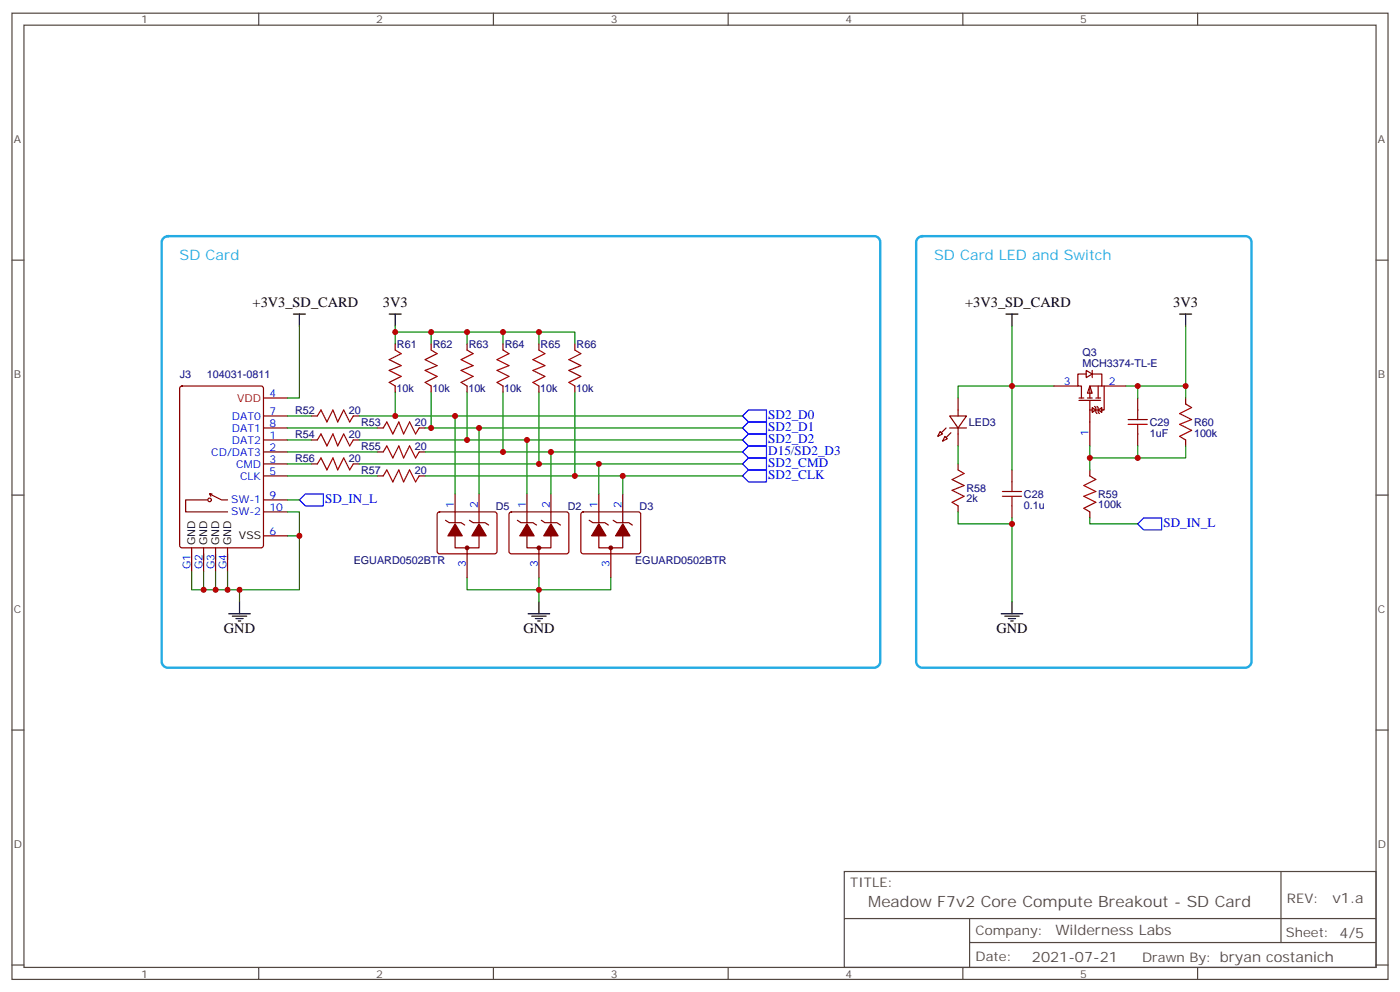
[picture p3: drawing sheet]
<svg xmlns="http://www.w3.org/2000/svg" width="412mm" height="292mm" viewBox="0 0 412 292" stroke-linecap="round" stroke-linejoin="round" font-family="sans-serif">
<g fill="none" stroke="#524740" stroke-width=".35">
<path d="M3.5 3.9h405.4v284.3h-405.4zM7.1 7.4h398.2v277.3h-398.2zM76.2 3.9v3.5M145.3 3.9v3.5M214.5 3.9v3.5M283.6 3.9v3.5M352.8 3.9v3.5M3.5 76.6h3.6M405.3 76.6h3.6M3.5 145.7h3.6M405.3 145.7h3.6M3.5 214.8h3.6"/>
<path d="M405.3 214.8h3.6M248.7 256.5h156.6v28.2h-156.6zM377.3 256.5v20.9M248.7 270.3h156.5M285.6 277.4h119.6M285.6 270.3v14.1M3.5 284h3.6M76.2 284.7v3.5M145.3 284.7v3.5M214.5 284.7v3.5M283.6 284.7v3.5M352.8 284.7v3.5"/>
<path d="M405.3 284h3.6"/>
</g>
<g fill="none" stroke="#000" stroke-width=".35">
<path d="M86.4 92.4h3.6M88.2 92.4v3.6M114.7 92.4h3.5M116.4 92.4v3.6M296.3 92.4h3.6M298.1 92.4v3.6M347.5 92.4h3.5M349.2 92.4v3.6M70.6 177.1v3.5M158.7 177.1v3.5M298.1 177.1v3.5M67.4 180.6h6.3"/>
<path d="M68.4 181.3h4.3M69.5 182h2.1M70.2 182.7h.7M155.6 180.6h6.3M156.6 181.3h4.3M157.7 182h2.1M158.4 182.7h.7M294.9 180.6h6.4M296 181.3h4.2M297 182h2.2M297.7 182.7h.7"/>
</g>
<g fill="none" stroke="#008700" stroke-width=".35">
<path d="M88.2 96v21.1h-3.5M116.4 96v1.7h52.9v3.5M116.4 97.7v3.5M127 97.7v3.5M137.6 97.7v3.5M148.2 97.7v3.5M158.7 97.7v3.5M298.1 96v42.3M349.2 96v17.6h-17.6M116.4 115.4v7M127 115.4v10.5M137.6 115.4v14.1"/>
<path d="M148.2 115.4v17.6M158.7 115.4v21.1M169.3 115.4v24.7M310.4 113.6h-28.2v3.5M335.1 113.6v3.5M349.2 113.6v3.5M84.7 122.4h7M84.7 125.9h26.4M84.7 129.5h7M84.7 133h26.4M84.7 136.5h7M105.8 122.4h112.9"/>
<path d="M105.8 129.5h112.9M105.8 136.5h112.9M125.2 125.9h93.5M125.2 133h93.5M282.2 131.2v5.3M335.1 131.2v3.6M349.2 131.2v3.6h-28.2v3.5M84.7 157.7h3.5v15.9h-17.6v3.5M84.7 150.6h3.5v7.1M84.7 147.1h3.5M84.7 140.1h26.4M125.2 140.1h93.5"/>
<path d="M282.2 150.6v3.6h15.9M298.1 152.4v24.7M321 152.4v1.8h14.1M56.4 168.3v5.3h14.2M60 163v1.7M60 168.3v5.3M63.5 163v1.7M63.5 168.3v5.3M67 163v1.7M67 168.3v5.3M137.6 170v3.6h21.1v3.5"/>
</g>
<path d="M218.7 122.4l1.8-1.8h5.3v3.6h-5.3zM218.7 125.9l1.8-1.7h5.3v3.5h-5.3zM218.7 129.5l1.8-1.8h5.3v3.5h-5.3zM218.7 136.5l1.8-1.7h5.3v3.5h-5.3zM88.2 147.1l1.8-1.8h5.2v3.6h-5.2zM218.7 140.1l1.8-1.8h5.3v3.5h-5.3zM335.1 154.2l1.8-1.8h5.3v3.5h-5.3z" fill="none" stroke="#00f" stroke-width=".35"/>
<g fill="none" stroke="#a10000" stroke-width=".35">
<path d="M349.2 118.9l1.8 1-3.5 1.8 3.5 1.8-3.5 1.4 3.5 1.7-3.5 1.8 1.7 1.1M93.5 122.4l1-1.8 1.8 3.6 1.8-3.6 1.4 3.6 1.7-3.6 1.8 3.6 1.1-1.8M93.5 129.5l1-1.8 1.8 3.5 1.8-3.5 1.4 3.5 1.7-3.5 1.8 3.5 1.1-1.7M93.5 136.5l1-1.7 1.8 3.5 1.8-3.5 1.4 3.5 1.7-3.5 1.8 3.5 1.1-1.8M112.9 125.9l1-1.7 1.8 3.5 1.8-3.5 1.4 3.5 1.7-3.5 1.8 3.5 1.1-1.8M112.9 133l1-1.8 1.8 3.6 1.8-3.6 1.4 3.6 1.7-3.6 1.8 3.6 1.1-1.8M282.2 138.3l1.8 1-3.5 1.8 3.5 1.8-3.5 1.4 3.5 1.7-3.5 1.8 1.7 1.1M332.3 124.9h5.7M332.3 123.5h5.7M335.1 120.6v2.9M335.1 124.9v2.8M112.9 140.1l1-1.8 1.8 3.5 1.8-3.5 1.4 3.5 1.7-3.5 1.8 3.5 1.1-1.7"/>
<path d="M295.3 146h5.6M295.3 144.6h5.6M298.1 141.8v2.8M298.1 146v2.9M321 140.1l1.8 1-3.5 1.8 3.5 1.7-3.5 1.4 3.5 1.8-3.5 1.8 1.7 1"/>
</g>
<g fill="none" stroke="#870000" stroke-width=".35">
<path d="M53.2 113.8l.4-.2h23.3l.7 .4v46.5l-.5 .7h-23.5l-.6-.4-.1-46.5zM77.6 117.1h7.1M282.2 117.1v5.3M335.1 117.1v3.5M349.2 117.1v1.8M77.6 122.4h7.1M77.6 125.9h7.1M77.6 129.5h7.1M77.6 133h7.1M77.6 136.5h7.1M91.7 122.4h1.8M91.7 129.5h1.8"/>
<path d="M91.7 136.5h1.8M104.1 122.4h1.7M104.1 129.5h1.7M104.1 136.5h1.7M111.1 125.9h1.8M111.1 133h1.8M123.5 125.9h1.7M123.5 133h1.7M276.9 127l.7 .7-1.4 .7zM278.3 128.4l.7 .7-1.4 .7zM279.8 122.4h4.9l-2.5 3.5zM279.8 125.9h4.9"/>
<path d="M282.2 125.9v5.3M282.2 136.5v1.8M298.1 138.3v3.5M321 138.3v1.8M335.1 127.7v3.5M349.2 129.5v1.7M61 147.1h-6.3v3.5h12.3M61.7 145.3l.4 .7M62.4 145.3h-.7l3.6 1.8h1.7M77.6 140.1h7.1M77.6 157.7h7.1M77.6 147.1h7.1"/>
<path d="M77.6 150.6h7.1M111.1 140.1h1.8M123.5 140.1h1.7M282.2 148.9v1.7M298.1 148.9v3.5M321 150.6v1.8M56.4 161.2v7.1M60 161.2v7.1M63.5 161.2v7.1M67 161.2v7.1"/>
<circle cx="61.7" cy="147.1" r=".53"/>
</g>
<g fill="#870000" stroke="#870000" stroke-width=".35">
<path d="M278.7 128.8l1.4-1.4z"/>
<path d="M278.7 125.9l-1.4 1.5z"/>
</g>
<g fill="#fff" stroke="#870000" stroke-width=".35">
<path d="M321 113.6l.7 2.1h-1.4z"/>
<path d="M320 109l1.7 1.1-1.7 1z"/>
<path d="M321.7 119.9l1.1 .7-1.1 .8z"/>
<path d="M323.5 120.6l1.1-.7v1.5z"/>
</g>
<g fill="none" stroke="#870000" stroke-width=".35">
<path d="M116.4 101.2v1.8M116.4 113.6v1.8M127 101.2v1.8M127 113.6v1.8M137.6 101.2v1.8M137.6 113.6v1.8M148.2 101.2v1.8M148.2 113.6v1.8M158.7 101.2v1.8M158.7 113.6v1.8M169.3 101.2v1.8M169.3 113.6v1.8"/>
<path d="M310.4 113.6h7.1M317.9 117.8h6.3M317.9 117.1h1.4M320 110.1h-2.5v3.5h1.1v3.5M320.3 117.1h1.4M321 117.8v13.4M321.7 110.1h2.9v3.5h-3.6v3.5M321.7 109v2.1M322.4 119.6l.4 .3v1.5l.3 .3M322.8 117.1h1.4M323.1 119.6l.4 .3v1.5l.3 .3M323.5 113.6v3.5"/>
<path d="M324.6 113.6h7M325.3 113.6v7h-1.1M321 120.6h1.1M322.8 120.6h.7M324.6 120.6h.3M129 150.8l.5-.2h16.2l.5 .2 .2 .5-.1 11.3-.6 .4-16.5-.1-.4-.6v-11zM131.2 153.1l1.1 .7h3.5l1.1 .7M134.1 157.7v3.5h7v-3.5M134.1 145.3v8.5M138.3 153.1l1 .7h3.6l1 .7M141.1 145.3v8.5M150.2 150.8l.4-.2h16.3l.5 .2 .2 .5-.1 11.3-.6 .4-16.5-.1-.5-.6v-11z"/>
<path d="M152.4 153.1l1.1 .7h3.5l1 .7M155.2 157.7v3.5h7.1v-3.5M155.2 145.3v8.5M159.5 153.1l1 .7h3.5l1.1 .7M162.3 145.3v8.5M171.3 150.8l.5-.2h16.2l.5 .2 .2 .5v11.3l-.7 .4-16.5-.1-.4-.6v-11zM173.6 153.1l1 .7h3.6l1 .7M176.4 157.7v3.5h7v-3.5M176.4 145.3v8.5M180.6 153.1l1.1 .7h3.5l1.1 .7M183.4 145.3v8.5M137.6 161.2v8.8"/>
<path d="M158.7 161.2v8.8M179.9 161.2v8.8"/>
</g>
<path d="M134.1 122.4v22.9M141.1 125.9v19.4M155.2 129.5v15.8M162.3 133v12.3M176.4 136.5v8.8M321 131.2v3.6M183.4 140.1v5.2M158.7 170v3.6h21.2v-3.6" fill="none" stroke="#008700" stroke-width=".35"/>
<g fill="#870000" stroke="#870000" stroke-width=".35">
<path d="M134.1 154.2l2.1 3.5h-4.3z"/>
<path d="M141.1 154.2l2.1 3.5h-4.2z"/>
<path d="M155.2 154.2l2.1 3.5h-4.2z"/>
<path d="M162.3 154.2l2.1 3.5h-4.2z"/>
<path d="M176.4 154.2l2.1 3.5h-4.2z"/>
<path d="M183.4 154.2l2.2 3.5h-4.3z"/>
<circle cx="137.6" cy="161.2" r=".53"/>
<circle cx="158.7" cy="161.2" r=".53"/>
<circle cx="179.9" cy="161.2" r=".53"/>
</g>
<path d="M48.2 70l1.2-.5h208.1a1.76 1.76 0 0 1 1.8 1.8v123.4a1.89 1.89 0 0 1-1.8 1.8h-208.1a1.89 1.89 0 0 1-1.8-1.8v-123.4zM270.5 70l1.1-.5h95.3a1.76 1.76 0 0 1 1.8 1.8v123.4a1.89 1.89 0 0 1-1.8 1.8h-95.3a1.89 1.89 0 0 1-1.7-1.8v-123.4z" fill="none" stroke="#24abe3" stroke-width=".71"/>
<path d="M218.7 133l1.8-1.8h5.3v3.6h-5.3z" fill="none" stroke="#00f" stroke-width=".35"/>
<path d="M116.4 103l1.8 1.1-3.5 1.7 3.5 1.8-3.5 1.4 3.5 1.8-3.5 1.7 1.7 1.1M127 103l1.8 1.1-3.6 1.7 3.6 1.8-3.6 1.4 3.6 1.8-3.6 1.7 1.8 1.1M137.6 103l1.7 1.1-3.5 1.7 3.5 1.8-3.5 1.4 3.5 1.8-3.5 1.7 1.8 1.1M148.2 103l1.7 1.1-3.5 1.7 3.5 1.8-3.5 1.4 3.5 1.8-3.5 1.7 1.8 1.1M158.7 103l1.8 1.1-3.5 1.7 3.5 1.8-3.5 1.4 3.5 1.8-3.5 1.7 1.7 1.1M169.3 103l1.8 1.1-3.5 1.7 3.5 1.8-3.5 1.4 3.5 1.8-3.5 1.7 1.7 1.1" fill="none" stroke="#a10000" stroke-width=".35"/>
<g fill="#c00">
<circle cx="88.2" cy="157.7" r=".88"/>
<circle cx="70.6" cy="173.6" r=".88"/>
<circle cx="60" cy="173.6" r=".88"/>
<circle cx="63.5" cy="173.6" r=".88"/>
<circle cx="67" cy="173.6" r=".88"/>
<circle cx="349.3" cy="113.6" r=".88"/>
<circle cx="335.1" cy="113.6" r=".88"/>
<circle cx="335.1" cy="134.8" r=".88"/>
<circle cx="298.1" cy="113.6" r=".88"/>
<circle cx="298.1" cy="154.2" r=".88"/>
<circle cx="116.4" cy="122.4" r=".88"/>
<circle cx="127" cy="125.9" r=".88"/>
<circle cx="137.6" cy="129.5" r=".88"/>
<circle cx="148.2" cy="133" r=".88"/>
<circle cx="158.8" cy="136.5" r=".88"/>
<circle cx="169.3" cy="140.1" r=".88"/>
<circle cx="116.4" cy="97.7" r=".88"/>
<circle cx="127" cy="97.7" r=".88"/>
<circle cx="137.6" cy="97.7" r=".88"/>
<circle cx="148.2" cy="97.7" r=".88"/>
<circle cx="158.8" cy="97.7" r=".88"/>
<circle cx="321" cy="134.8" r=".88"/>
<circle cx="134.1" cy="122.4" r=".88"/>
<circle cx="141.1" cy="125.9" r=".88"/>
<circle cx="155.2" cy="129.5" r=".88"/>
<circle cx="162.3" cy="133" r=".88"/>
<circle cx="176.4" cy="136.5" r=".88"/>
<circle cx="183.4" cy="140.1" r=".88"/>
<circle cx="158.8" cy="173.6" r=".88"/>
</g>
<text font-size="4.6" fill="#524740" x="255.8" y="267.1">Meadow F7v2 Core Compute Breakout - SD Card</text>
<g font-size="4.2" fill="#23abe3">
<text x="52.9" y="76.6">SD Card</text>
<text x="275.2" y="76.6">SD Card LED and Switch</text>
</g>
<g font-size="4.2">
<text x="74.4" y="90.3">+3V3_SD_CARD</text>
<text x="112.8" y="90.3">3V3</text>
<text x="284.3" y="90.3">+3V3_SD_CARD</text>
<text x="345.6" y="90.3">3V3</text>
<text x="66" y="186.3">GND</text>
<text x="154.2" y="186.3">GND</text>
<text x="293.5" y="186.3">GND</text>
</g>
<g font-size="4.2" fill="#524740">
<text x="392.5" y="265.7">v1.a</text>
<text x="310.9" y="275.3">Wilderness Labs</text>
<text x="304" y="283.1">2021-07-21</text>
</g>
<g font-size="3.9" fill="#00f">
<text x="226.3" y="123.2">SD2_D0</text>
<text x="226.3" y="126.7">SD2_D1</text>
<text x="226.3" y="130.3">SD2_D2</text>
<text x="226.3" y="137.3">SD2_CMD</text>
<text x="226.3" y="133.9">D15/SD2_D3</text>
<text x="226.3" y="140.9">SD2_CLK</text>
<text x="95.8" y="147.9">SD_IN_L</text>
<text x="342.7" y="155">SD_IN_L</text>
</g>
<g font-size="3.9" fill="#524740">
<text x="250.5" y="261.1">TITLE:</text>
<text x="379.1" y="265.7">REV:</text>
<text x="287.4" y="275.3">Company:</text>
<text x="378.7" y="275.9">Sheet: 4/5</text>
<text x="287.4" y="282.9">Date:</text>
<text x="336.4" y="283">Drawn By: bryan costanich</text>
</g>
<g font-size="3.2" fill="#524740">
<text x="41.6" y="6.9">1</text>
<text x="110.8" y="6.9">2</text>
<text x="179.9" y="6.9">3</text>
<text x="249.1" y="6.9">4</text>
<text x="318.2" y="6.9">5</text>
<text x="4.1" y="42">A</text>
<text x="405.9" y="42">A</text>
<text x="4.1" y="111.1">B</text>
<text x="405.9" y="111.1">B</text>
<text x="4.1" y="180.3">C</text>
<text x="405.9" y="180.3">C</text>
<text x="4.1" y="249.4">D</text>
<text x="405.9" y="249.4">D</text>
<text x="41.6" y="287.7">1</text>
<text x="110.8" y="287.7">2</text>
<text x="179.9" y="287.7">3</text>
<text x="249.1" y="287.7">4</text>
<text x="318.2" y="287.7">5</text>
</g>
<g font-size="3.2" fill="#000080">
<text x="116.9" y="102.4">R61</text>
<text x="127.5" y="102.4">R62</text>
<text x="138.1" y="102.4">R63</text>
<text x="148.7" y="102.4">R64</text>
<text x="159.3" y="102.4">R65</text>
<text x="169.8" y="102.4">R66</text>
<text x="318.8" y="107.9">MCH3374-TL-E</text>
<text x="318.8" y="104.8">Q3</text>
<text x="52.9" y="111.2">J3</text>
<text x="61" y="111.2">104031-0811</text>
<text x="116.8" y="115.4">10k</text>
<text x="127.4" y="115.4">10k</text>
<text x="138" y="115.4">10k</text>
<text x="148.5" y="115.4">10k</text>
<text x="159.1" y="115.4">10k</text>
<text x="169.7" y="115.4">10k</text>
<text x="86.9" y="121.8">R52</text>
<text x="102.8" y="121.8">20</text>
<text x="106.3" y="125.3">R53</text>
<text x="122.2" y="125.3">20</text>
<text x="285.4" y="125.3">LED3</text>
<text x="338.7" y="125.3">C29</text>
<text x="351.7" y="125.3">R60</text>
<text x="86.9" y="128.9">R54</text>
<text x="102.8" y="128.9">20</text>
<text x="338.7" y="128.5">1uF</text>
<text x="351.7" y="128.5">100k</text>
<text x="86.9" y="135.9">R56</text>
<text x="102.8" y="135.9">20</text>
<text x="106.3" y="132.4">R55</text>
<text x="122.2" y="132.4">20</text>
<text x="106.3" y="139.4">R57</text>
<text x="122.2" y="139.4">20</text>
<text x="284.7" y="147.9">2k</text>
<text x="284.7" y="144.7">R58</text>
<text x="301.6" y="149.7">0.1u</text>
<text x="301.6" y="146.4">C28</text>
<text x="323.5" y="149.6">100k</text>
<text x="323.5" y="146.5">R59</text>
<text x="146.1" y="150">D5</text>
<text x="167.2" y="150">D2</text>
<text x="188.4" y="150">D3</text>
<text x="104.2" y="165.9">EGUARD0502BTR</text>
<text x="187.1" y="165.9">EGUARD0502BTR</text>
</g>
<g font-size="3.2" fill="#00f">
<text x="313.4" y="113.2">3</text>
<text x="326.7" y="113.2">2</text>
<text x="79.4" y="116.8">4</text>
<text x="68.3" y="123.5">DAT0</text>
<text x="79.4" y="122.1">7</text>
<text x="79.4" y="125.6">8</text>
<text x="68.3" y="127">DAT1</text>
<text x="68.3" y="130.5">DAT2</text>
<text x="79.4" y="129.1">1</text>
<text x="320.7" y="128.3" transform="rotate(-90 320.7 128.3)">1</text>
<text x="62.2" y="134.1">CD/DAT3</text>
<text x="69.6" y="137.6">CMD</text>
<text x="79.4" y="132.6">2</text>
<text x="79.4" y="136.2">3</text>
<text x="70.7" y="141.1">CLK</text>
<text x="79.4" y="139.7">5</text>
<text x="68.1" y="148.2">SW-1</text>
<text x="79.4" y="146.8">9</text>
<text x="133.7" y="149.6" transform="rotate(-90 133.7 149.6)">1</text>
<text x="140.8" y="149.6" transform="rotate(-90 140.8 149.6)">2</text>
<text x="154.9" y="149.6" transform="rotate(-90 154.9 149.6)">1</text>
<text x="161.9" y="149.6" transform="rotate(-90 161.9 149.6)">2</text>
<text x="176" y="149.6" transform="rotate(-90 176 149.6)">1</text>
<text x="183.1" y="149.6" transform="rotate(-90 183.1 149.6)">2</text>
<text x="68.1" y="151.7">SW-2</text>
<text x="79.4" y="150.3">10</text>
<text x="79.4" y="157.3">6</text>
<text x="56.1" y="167.5" transform="rotate(-90 56.1 167.5)">G1</text>
<text x="59.6" y="167.5" transform="rotate(-90 59.6 167.5)">G2</text>
<text x="63.1" y="167.5" transform="rotate(-90 63.1 167.5)">G3</text>
<text x="66.7" y="167.5" transform="rotate(-90 66.7 167.5)">G4</text>
<text x="137.2" y="166.8" transform="rotate(-90 137.2 166.8)">3</text>
<text x="158.4" y="166.8" transform="rotate(-90 158.4 166.8)">3</text>
<text x="179.6" y="166.8" transform="rotate(-90 179.6 166.8)">3</text>
</g>
<text font-size="3.2" fill="#f00" x="69.8" y="118.2">VDD</text>
<g font-size="3.2">
<text x="57.5" y="160.5" transform="rotate(-90 57.5 160.5)">GND</text>
<text x="61" y="160.5" transform="rotate(-90 61 160.5)">GND</text>
<text x="64.6" y="160.5" transform="rotate(-90 64.6 160.5)">GND</text>
<text x="68.1" y="160.5" transform="rotate(-90 68.1 160.5)">GND</text>
<text x="70.4" y="158.8">VSS</text>
</g>
</svg>
